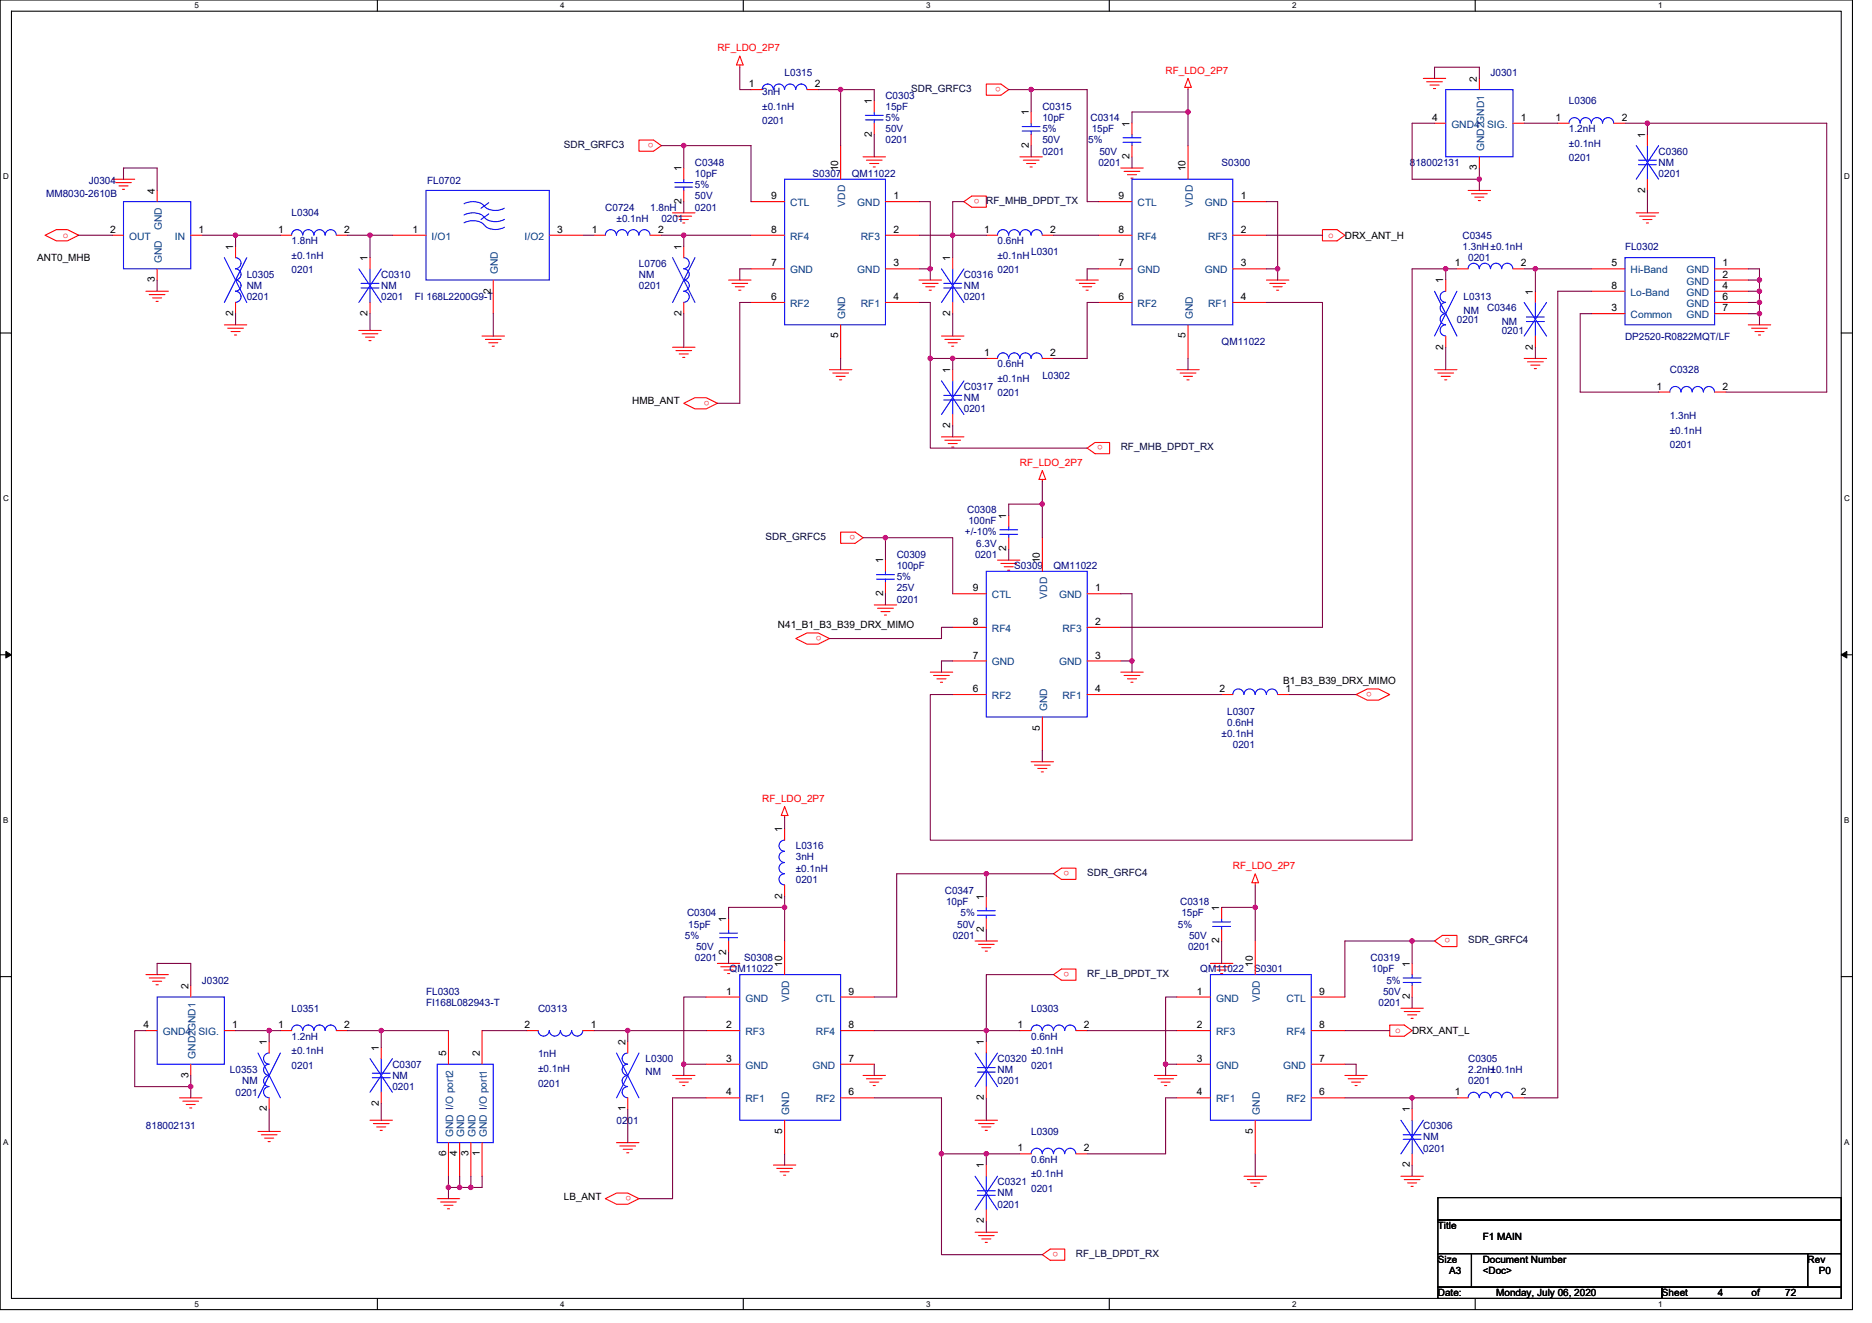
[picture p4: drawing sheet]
<svg xmlns="http://www.w3.org/2000/svg" width="297mm" height="210mm" viewBox="0 0 297 210" stroke-linecap="round" stroke-linejoin="round" font-family="sans-serif">
<path d="M0 0h293.9v207.9h-293.9zM1.8 1.8h290.4v204.3h-290.4z" fill="none" stroke="#000" stroke-width=".17"/>
<g fill="#fff">
<path d="M30.8 .2h.7v1.4h-.7z"/>
<path d="M30.8 206.3h.7v1.4h-.7z"/>
</g>
<path d="M59.9 0v1.8M59.9 206.1v1.8" fill="none" stroke="#000" stroke-width=".17"/>
<g fill="#fff">
<path d="M88.9 .2h.7v1.4h-.7z"/>
<path d="M88.9 206.3h.7v1.4h-.7z"/>
</g>
<path d="M117.9 0v1.8M117.9 206.1v1.8" fill="none" stroke="#000" stroke-width=".17"/>
<g fill="#fff">
<path d="M147 .2h.7v1.4h-.7z"/>
<path d="M147 206.3h.7v1.4h-.7z"/>
</g>
<path d="M176 0v1.8M176 206.1v1.8" fill="none" stroke="#000" stroke-width=".17"/>
<g fill="#fff">
<path d="M205 .2h.7v1.4h-.7z"/>
<path d="M205 206.3h.7v1.4h-.7z"/>
</g>
<path d="M234.1 0v1.8M234.1 206.1v1.8" fill="none" stroke="#000" stroke-width=".17"/>
<g fill="#fff">
<path d="M263.1 .2h.7v1.4h-.7z"/>
<path d="M263.1 206.3h.7v1.4h-.7z"/>
<path d="M.5 27.3h.9v1.4h-.9z"/>
<path d="M292.6 27.3h.9v1.4h-.9z"/>
<path d="M.5 78.4h.9v1.4h-.9z"/>
<path d="M292.6 78.4h.9v1.4h-.9z"/>
</g>
<path d="M0 52.9h1.8M292.2 52.9h1.7" fill="none" stroke="#000" stroke-width=".17"/>
<g fill="#fff">
<path d="M.5 129.5h.8v1.4h-.8z"/>
<path d="M292.6 129.5h.9v1.4h-.9z"/>
</g>
<path d="M0 103.9h1.8M292.2 103.9h1.7" fill="none" stroke="#000" stroke-width=".17"/>
<path d="M.9 103.4l.9 .5-.9 .5zM292.2 103.9l.8-.5v1z" fill="#000" stroke="#000" stroke-width=".16"/>
<g fill="#fff">
<path d="M.5 180.5h.8v1.4h-.8z"/>
<path d="M292.6 180.5h.9v1.4h-.9z"/>
</g>
<path d="M0 155h1.8M292.2 155h1.7M228.2 190.1h64v3.5h-64zM228.2 193.6h64v5.4h-64zM228.2 199h5.3v5.3h-5.3zM233.5 199h53.3v5.3h-53.3zM286.8 199h5.4v5.3h-5.4zM228.2 204.3h35.5v1.8h-35.5zM263.7 204.3h28.5v1.8h-28.5z" fill="none" stroke="#000" stroke-width=".17"/>
<g fill="none" stroke="#f00" stroke-width=".17">
<path d="M117.4 10.3v.4M117.4 8.9l.5 1.4h-1zM119.2 14.2h1.7M128.1 14.2h1.7M138.7 16v1.8M138.7 19.6v1.7M156.5 13.3h2.3l1.3 .9-1.3 .9h-2.3zM163.6 17.8v1.8M179.6 19.6v1.7M188.5 12.4l.5 1.5h-1zM188.5 13.9v.3M225.8 12.4h3.6"/>
<path d="M226.4 13h2.5M226.9 13.5h1.4M227.5 14.1h.3M227.6 19.6h1.8M234.7 12.4v1.8M240.1 19.6h1.7M247.2 19.6h1.8M256.1 19.6h1.7M7.2 37.3l1.7-.9h1.8l1.8 .9-1.8 .9h-1.8zM17.8 37.3h1.8M17.8 28.4h3.6M18.3 29h2.5"/>
<path d="M18.9 29.5h1.4M19.4 30.1h.4M24.9 30.2v1.8M30.3 37.3h1.7M37.4 39.1v1.8M44.5 37.3h1.8M53.4 37.3h1.8M62.3 37.3h5.3M87.2 37.3h5.3M94.3 37.3h1.8M101.4 22.2h2.3l1.2 .9-1.2 .9h-2.3zM103.2 37.3h1.7"/>
<path d="M106.7 33.8h3.6M107.2 34.3h2.5M107.8 34.8h1.4M108.3 35.4h.4M108.5 39.1v1.8M108.5 26.7v1.7M108.5 30.2v1.8M119.2 37.3h5.3M119.2 32h5.3M133.4 23.1v5.3M136.9 24.9h3.6M137.5 25.4h2.5"/>
<path d="M138 26h1.4M138.6 26.5h.3M140.5 32h5.3M140.5 37.3h5.3M152.9 32l1.3-.9h2.3v1.8h-2.3zM156.5 37.3h1.8M161.8 24.9h3.6M162.4 25.4h2.5M162.9 26h1.4M163.4 26.5h.4M163.6 21.3v1.8M165.4 37.3h1.8"/>
<path d="M174.3 37.3h5.3M174.3 32h5.3M177.8 26.7h3.6M178.4 27.2h2.5M178.9 27.7h1.4M179.4 28.3h.4M179.6 23.1v1.8M188.5 23.1v5.3M195.6 32h5.4M195.6 37.3h5.4M209.8 36.4h2.4l1.2 .9-1.2 .9h-2.4zM233 30.2h3.5"/>
<path d="M233.5 30.8h2.5M234 31.3h1.5M234.6 31.8h.3M234.7 24.9v1.8M259.6 33.8h3.6M260.2 34.3h2.5M260.7 34.8h1.4M261.2 35.4h.4M261.4 21.3v1.8M261.4 28.4v1.8M23.2 46.2h3.5M23.7 46.8h2.5"/>
<path d="M24.2 47.3h1.5M24.8 47.8h.3M24.9 42.7v1.7M35.6 51.6h3.6M36.1 52.1h2.5M36.7 52.6h1.4M37.2 53.2h.3M37.4 48v1.8M56.9 52.5h3.6M57.5 53h2.5M58 53.5h1.4M58.5 54.1h.4"/>
<path d="M58.7 40.9v1.8M58.7 48v1.8M76.5 53.3h3.5M77 53.9h2.5M77.6 54.4h1.4M78.1 54.9h.3M78.3 44.4v5.4M106.7 55.1h3.6M107.2 55.6h2.5M107.8 56.2h1.4M108.3 56.7h.4M108.5 48v1.8"/>
<path d="M115.6 44.4h3.6M116.1 45h2.5M116.7 45.5h1.4M117.2 46.1h.4M119.2 48h5.3M119.2 42.7h5.3M131.6 58.7h3.6M132.1 59.2h2.5M132.7 59.7h1.4M133.4 51.6v5.3M140.5 42.7h5.3M140.5 48h5.3"/>
<path d="M145.8 44.4h3.6M146.4 45h2.5M146.9 45.5h1.4M147.4 46.1h.4M149.4 53.3h3.5M149.9 53.9h2.5M150.4 54.4h1.5M151 54.9h.3M151.2 58.7v1.8M151.2 40.9v1.8M151.2 48v1.8M156.5 56.9h1.8"/>
<path d="M165.4 56.9h1.8M170.7 44.4h3.6M171.3 45h2.5M171.8 45.5h1.4M172.3 46.1h.4M174.3 48h5.3M174.3 42.7h5.3M186.7 58.7h3.6M187.3 59.2h2.5M187.8 59.7h1.4M188.5 51.6v5.3M195.6 42.7h5.4"/>
<path d="M195.6 48h5.4M201 44.4h3.5M201.5 45h2.5M202 45.5h1.5M202.6 46.1h.3M227.6 58.7h3.6M228.2 59.2h2.5M228.7 59.7h1.4M229.4 44.4v1.8M229.4 53.3v1.8M231.2 42.7h1.8M240.1 42.7h1.7"/>
<path d="M241.8 56.9h3.6M242.4 57.4h2.5M242.9 58h1.4M243.5 58.5h.3M243.6 46.2v1.8M243.6 53.3v1.8M252.5 49.8h5.3M252.5 42.7h5.3M252.5 46.2h5.3M272.1 42.7h5.3M272.1 44.4h5.3M272.1 46.2h5.3"/>
<path d="M272.1 48h5.3M272.1 49.8h5.3M277.4 51.6h3.6M277.9 52.1h2.5M278.5 52.6h1.4M279 53.2h.4M108.5 64l1.8-.9h1.8l1.7 .9-1.7 .9h-1.8zM133.2 60.3h.4M149.4 69.3h3.5M149.9 69.9h2.5M150.4 70.4h1.5M151 71h.3"/>
<path d="M151.2 65.8v1.8M165.4 74.7l.5 1.4h-1zM165.4 76.1v.4M172.5 71.1l1.3-.9h2.3v1.8h-2.3zM188.3 60.3h.4M229.2 60.3h.4M263.2 62.2h1.8M272.1 62.2h1.8M133.4 84.5h2.3l1.2 .8-1.2 .9h-2.3zM138.7 96h3.6M139.3 96.5h2.4M139.8 97.1h1.4"/>
<path d="M140.3 97.6h.4M140.5 88.9v1.8M140.5 92.5v1.7M151.2 99.6h5.3M151.2 94.2h5.3M158.3 88.9h3.5M158.8 89.4h2.5M159.3 90h1.5M159.9 90.5h.3M160.1 81.8v1.8M160.1 85.3v1.8M165.4 85.3v5.4"/>
<path d="M172.5 94.2h5.3M172.5 99.6h5.3M126.3 101.3l1.8-.8h1.7l1.8 .8-1.8 .9h-1.7zM147.6 106.7h3.6M148.1 107.2h2.5M148.7 107.7h1.4M149.2 108.3h.4M151.2 110.2h5.3M151.2 104.9h5.3M165.4 113.8v5.3M172.5 104.9h5.3M172.5 110.2h5.3"/>
<path d="M177.8 106.7h3.6M178.4 107.2h2.5M178.9 107.7h1.4M179.4 108.3h.4M193.8 110.2h1.8M202.7 110.2h1.8M215.2 110.2l1.8-.9h1.7l1.8 .9-1.8 .9h-1.7zM124.5 128l.5 1.4h-1zM124.5 129.4v.4M124.5 131.6v1.7M163.6 120.9h3.6M164.1 121.4h2.5"/>
<path d="M164.7 122h1.4M165.2 122.5h.4M167.2 138.7l1.2-.9h2.3v1.8h-2.3zM199.2 138.7l.5 1.4h-1.1zM23.2 154.7h3.5M23.7 155.2h2.5M24.2 155.7h1.5M24.8 156.3h.3M30.3 156.5v1.7M112.1 158.2h5.3M113.8 152.9h3.6M114.4 153.4h2.5"/>
<path d="M114.9 154h1.4M115.4 154.5h.4M115.6 145.8v1.8M115.6 149.4v1.7M124.5 149.4v5.3M124.5 140.5v1.7M133.4 158.2h5.3M154.7 149.4h3.6M155.3 149.9h2.5M155.8 150.4h1.4M156.3 151h.4M156.5 142.2v1.8"/>
<path d="M156.5 145.8v1.8M167.2 154.7l1.2-.9h2.3v1.8h-2.3zM186.7 158.2h5.4M192.1 152.9h3.5M192.6 153.4h2.5M193.1 154h1.5M193.7 154.5h.3M193.8 144v1.8M193.8 147.6v1.8M199.2 140.1v.4M199.2 149.4v5.3M208.1 158.2h5.3"/>
<path d="M224.1 152.9v1.8M224.1 156.5v1.7M227.6 149.4l1.3-.9h2.3v1.7h-2.3zM23.2 163.6h1.7M28.5 174.2h3.5M29 174.8h2.5M29.5 175.3h1.5M30.1 175.9h.3M30.3 168.9v1.8M35.6 163.6h1.8M40.9 179.6h3.6M42.7 165.4v1.7"/>
<path d="M42.7 174.2v1.8M44.5 163.6h1.8M53.4 163.6h1.8M58.7 177.8h3.6M59.2 178.3h2.5M59.8 178.9h1.4M60.3 179.4h.4M60.5 166.2v1.8M60.5 173.4v1.7M71.2 163.6v5.3M76.5 163.6v5.3M83.6 163.6h1.8"/>
<path d="M92.5 163.6h1.8M99.6 174.2v1.8M99.6 165.4v1.7M106.7 170.7h3.6M107.2 171.2h2.5M107.8 171.7h1.4M108.3 172.3h.4M112.1 163.6h5.3M112.1 168.9h5.3M112.1 174.2h5.3M124.5 177.8v5.3M133.4 174.2h5.3"/>
<path d="M133.4 168.9h5.3M133.4 163.6h5.3M136.9 170.7h3.6M137.5 171.2h2.5M138 171.7h1.4M138.6 172.3h.3M154.7 177.8h3.6M155.3 178.3h2.5M155.8 178.9h1.4M156.3 179.4h.4M156.5 165.4v1.7M156.5 172.5v1.7"/>
<path d="M161.8 163.6h1.8M170.7 163.6h1.8M183.2 170.7h3.5M183.7 171.2h2.5M184.2 171.7h1.5M184.8 172.3h.3M186.7 163.6h5.4M186.7 168.9h5.4M186.7 174.2h5.4M199.2 177.8v5.3M208.1 174.2h5.3M208.1 168.9h5.3"/>
<path d="M208.1 163.6h5.3M213.4 170.7h3.6M213.9 171.2h2.5M214.5 171.7h1.4M215 172.3h.3M220.5 162.7h2.3l1.3 .9-1.3 .9h-2.3zM222.3 160h3.5M222.8 160.5h2.5M223.3 161.1h1.5M223.9 161.6h.3M224.1 176v1.8M231.2 174.2h1.8"/>
<path d="M240.1 174.2h1.7M41.5 180.1h2.5M42 180.6h1.4M42.5 181.2h.4M69.4 190.2h3.5M69.9 190.8h2.5M70.4 191.3h1.5M71 191.9h.3M71.2 181.4v5.3M72.9 181.4v5.3M74.7 181.4v5.3M76.5 181.4v5.3"/>
<path d="M96.1 190.2l1.7-.8h1.8l1.8 .8-1.8 .9h-1.8zM97.8 181.4h3.6M98.4 181.9h2.5M98.9 182.4h1.4M99.4 183h.4M122.7 184.9h3.6M123.3 185.4h2.4M123.8 186h1.4M124.3 186.5h.4M154.7 195.6h3.6M155.3 196.1h2.5M155.8 196.6h1.4"/>
<path d="M156.3 197.2h.4M156.5 184.9v1.8M156.5 192v1.8M161.8 183.1h1.8M165.4 199.1l1.2-.9h2.3v1.8h-2.3zM170.7 183.1h1.8M197.4 186.7h3.6M197.9 187.2h2.5M198.5 187.7h1.4M199 188.3h.3M222.3 186.7h3.5M222.8 187.2h2.5"/>
<path d="M223.3 187.7h1.5M223.9 188.3h.3M224.1 183.1v1.8"/>
</g>
<g fill="none" stroke="#00f" stroke-width=".17">
<path d="M122.7 14.2a.88 .88 0 0 0-.9-.9 .88 .88 0 0 0-.9 .9M128 14.2a.89 .89 0 0 0-.9-.9 .89 .89 0 0 0-.8 .9 .89 .89 0 0 0-.9-.9 .89 .89 0 0 0-.9 .9 .88 .88 0 0 0-.9-.9 .88 .88 0 0 0-.9 .9M137.3 18.3h2.8M137.3 19h2.8M138.7 17.8v.5M138.7 19v.6M163.6 19.6v.5M229.4 14.2h10.7v10.7h-10.7zM250.7 19.5a.88 .88 0 0 0-.9-.8 .88 .88 0 0 0-.8 .8M252.5 19.5a.88 .88 0 0 0-.9-.8 .88 .88 0 0 0-.9 .8M256.1 19.5a.89 .89 0 0 0-.9-.8 .89 .89 0 0 0-.9 .8 .88 .88 0 0 0-.9-.8 .88 .88 0 0 0-.9 .8M19.6 32h10.7v10.7h-10.7z"/>
<path d="M49.8 37.3a.89 .89 0 0 0-.9-.9 .89 .89 0 0 0-.9 .9 .88 .88 0 0 0-.9-.9 .88 .88 0 0 0-.8 .9M51.6 37.3a.88 .88 0 0 0-.9-.9 .88 .88 0 0 0-.9 .9M53.4 37.3a.88 .88 0 0 0-.9-.9 .88 .88 0 0 0-.9 .9M67.6 30.2h19.6v14.2h-19.6zM73.6 32.3a3 3 0 0 1 3 .2l.2 .2M73.6 34.1a3 3 0 0 1 3 .2l.2 .2M73.6 35.4a3 3 0 0 1 3 .1l.2 .2M76.9 32.7a2.6 2.6 0 0 0 3.1 .3M76.9 34.5a2.6 2.6 0 0 0 3.1 .3M76.9 35.7a2.56 2.56 0 0 0 3.1 .4M77.6 32.2l-1.3 .9M77.6 34l-1.3 .8"/>
<path d="M99.6 37.3a.89 .89 0 0 0-.9-.9 .89 .89 0 0 0-.9 .9 .88 .88 0 0 0-.9-.9 .88 .88 0 0 0-.8 .9M101.4 37.3a.88 .88 0 0 0-.9-.9 .88 .88 0 0 0-.9 .9M103.1 37.3a.88 .88 0 0 0-.8-.9 .88 .88 0 0 0-.9 .9M107.1 29h2.8M107.1 29.7h2.8M108.5 28.4v.6M108.5 29.7v.5M124.5 28.4h16v23.2h-16zM160 37.3a.88 .88 0 0 0-.8-.9 .88 .88 0 0 0-.9 .9M161.8 37.3a.88 .88 0 0 0-.9-.9 .88 .88 0 0 0-.8 .9M162.2 20.1h2.8M162.2 20.8h2.8"/>
<path d="M163.6 37.3a.88 .88 0 0 0-.9-.9 .88 .88 0 0 0-.9 .9M163.6 20.8v.5M165.4 37.3a.88 .88 0 0 0-.9-.9 .88 .88 0 0 0-.9 .9M178.2 21.9h2.8M178.2 22.6h2.8M179.6 28.4h16v23.2h-16zM179.6 21.3v.6M179.6 22.6v.5M259.6 23.1l3.6 5.3M260 25.4h2.8M260 26.1h2.8M261.4 23.1v2.3"/>
<path d="M261.4 26.1v2.3M263.2 23.1l-3.6 5.3M35.6 40.9l3.6 7.1M37.4 40.9a.88 .88 0 0 1 .8 .9 .88 .88 0 0 1-.8 .9M37.4 42.7a.88 .88 0 0 1 .8 .9 .88 .88 0 0 1-.8 .8M37.4 44.4a.88 .88 0 0 1 .8 .9 .88 .88 0 0 1-.8 .9 .89 .89 0 0 1 .8 .9 .89 .89 0 0 1-.8 .9M39.2 40.9l-3.6 7.1M56.9 42.7l3.6 5.3M57.3 45h2.8M57.3 45.7h2.8M58.7 42.7v2.3M58.7 45.7v2.3"/>
<path d="M60.5 42.7l-3.6 5.3M106.7 40.9l3.6 7.1M108.5 40.9a.88 .88 0 0 1 .9 .9 .88 .88 0 0 1-.9 .9M108.5 42.7a.88 .88 0 0 1 .9 .9 .88 .88 0 0 1-.9 .8M108.5 44.4a.88 .88 0 0 1 .9 .9 .88 .88 0 0 1-.9 .9 .89 .89 0 0 1 .9 .9 .89 .89 0 0 1-.9 .9M110.3 40.9l-3.6 7.1M149.4 42.7l3.5 5.3M149.8 45h2.8M149.8 45.7h2.8M151.2 42.7v2.3M151.2 45.7v2.3M152.9 42.7l-3.5 5.3"/>
<path d="M158.3 56.9a.88 .88 0 0 1 .9-.9 .88 .88 0 0 1 .8 .9M160.1 56.9a.88 .88 0 0 1 .8-.9 .88 .88 0 0 1 .9 .9M161.8 56.9a.88 .88 0 0 1 .9-.9 .88 .88 0 0 1 .9 .9M163.6 56.9a.88 .88 0 0 1 .9-.9 .88 .88 0 0 1 .9 .9M227.6 46.2l3.6 7.1M229.4 46.2a.88 .88 0 0 0-.9 .9 .88 .88 0 0 0 .9 .9 .89 .89 0 0 0-.9 .9 .89 .89 0 0 0 .9 .9M229.4 49.8a.88 .88 0 0 0-.9 .9 .88 .88 0 0 0 .9 .8M229.4 51.6a.88 .88 0 0 0-.9 .8 .88 .88 0 0 0 .9 .9M231.2 46.2l-3.6 7.1M238.3 42.7a.89 .89 0 0 0-.9-.9 .89 .89 0 0 0-.9 .9 .89 .89 0 0 0-.9-.9 .89 .89 0 0 0-.9 .9 .88 .88 0 0 0-.9-.9 .88 .88 0 0 0-.8 .9M240 42.7a.88 .88 0 0 0-.8-.9 .88 .88 0 0 0-.9 .9M241.8 48l3.6 5.3"/>
<path d="M242.2 50.3h2.8M242.2 51h2.8M243.6 48v2.3M243.6 51v2.3M245.4 48l-3.6 5.3M257.8 40.9h14.3v10.7h-14.3zM149.4 60.5l3.5 5.3M149.8 62.8h2.8M149.8 63.5h2.8M151.2 60.5v2.3M151.2 63.5v2.3M152.9 60.5l-3.5 5.3"/>
<path d="M265 62.2a.88 .88 0 0 1 .8-.9 .88 .88 0 0 1 .9 .9 .89 .89 0 0 1 .9-.9 .89 .89 0 0 1 .9 .9M268.5 62.2a.88 .88 0 0 1 .9-.9 .88 .88 0 0 1 .9 .9M270.3 62.2a.88 .88 0 0 1 .9-.9 .88 .88 0 0 1 .9 .9M139.1 91.2h2.8M139.1 91.9h2.8M140.5 90.7v.5M140.5 91.9v.6M156.5 90.7h16v23.1h-16zM158.6 84.1h2.9M158.6 84.8h2.9M160.1 83.6v.5M160.1 84.8v.5"/>
<path d="M195.6 110.2a.89 .89 0 0 1 .9-.9 .89 .89 0 0 1 .9 .9 .88 .88 0 0 1 .9-.9 .88 .88 0 0 1 .9 .9M199.2 110.2a.88 .88 0 0 1 .9-.9 .88 .88 0 0 1 .8 .9M201 110.2a.88 .88 0 0 1 .8-.9 .88 .88 0 0 1 .9 .9M124.5 133.3a.88 .88 0 0 0-.9 .9 .88 .88 0 0 0 .9 .9 .89 .89 0 0 0-.9 .9 .89 .89 0 0 0 .9 .9 .89 .89 0 0 0-.9 .9 .89 .89 0 0 0 .9 .9 .89 .89 0 0 0-.9 .9 .89 .89 0 0 0 .9 .8M24.9 158.2h10.7v10.7h-10.7zM114.2 148.1h2.8M114.2 148.8h2.8M115.6 147.6v.5M115.6 148.8v.6M117.4 154.7h16v23.1h-16zM155.1 144.5h2.8M155.1 145.3h2.8"/>
<path d="M156.5 144v.5M156.5 145.3v.5M192.1 154.7h16v23.1h-16zM192.4 146.3h2.9M192.4 147h2.9M193.8 145.8v.5M193.8 147v.6M222.6 155.2h2.9M222.6 155.9h2.9M224.1 154.7v.5M224.1 155.9v.6M40.9 167.1l3.6 7.1"/>
<path d="M42.7 167.1a.88 .88 0 0 0-.9 .9 .88 .88 0 0 0 .9 .9M42.7 168.9a.88 .88 0 0 0-.9 .9 .88 .88 0 0 0 .9 .9M42.7 170.7a.88 .88 0 0 0-.9 .9 .88 .88 0 0 0 .9 .8M42.7 172.5a.88 .88 0 0 0-.9 .8 .88 .88 0 0 0 .9 .9M44.5 167.1l-3.6 7.1M49.8 163.6a.89 .89 0 0 0-.9-.9 .89 .89 0 0 0-.9 .9 .88 .88 0 0 0-.9-.9 .88 .88 0 0 0-.8 .9M51.6 163.6a.88 .88 0 0 0-.9-.9 .88 .88 0 0 0-.9 .9M53.4 163.6a.88 .88 0 0 0-.9-.9 .88 .88 0 0 0-.9 .9M58.7 168l3.6 5.4M59.1 170.3h2.8M59.1 171h2.8M60.5 168v2.3"/>
<path d="M60.5 171v2.4M62.3 168l-3.6 5.4M69.4 168.9h8.9v12.5h-8.9zM90.7 163.6a.88 .88 0 0 1-.9 .8 .88 .88 0 0 1-.9-.8 .89 .89 0 0 1-.8 .8 .89 .89 0 0 1-.9-.8 .89 .89 0 0 1-.9 .8 .89 .89 0 0 1-.9-.8M92.5 163.6a.88 .88 0 0 1-.9 .8 .88 .88 0 0 1-.9-.8M97.8 167.1l3.6 7.1M99.6 172.5a.88 .88 0 0 0-.9 .8 .88 .88 0 0 0 .9 .9M99.6 170.7a.88 .88 0 0 0-.9 .9 .88 .88 0 0 0 .9 .8M99.6 168.9a.88 .88 0 0 0-.9 .9 .88 .88 0 0 0 .9 .9M99.6 167.1a.88 .88 0 0 0-.9 .9 .88 .88 0 0 0 .9 .9M101.4 167.1l-3.6 7.1M154.7 167.1l3.6 5.4"/>
<path d="M155.1 169.4h2.8M155.1 170.2h2.8M156.5 167.1v2.3M156.5 170.2v2.3M158.3 167.1l-3.6 5.4M168.9 163.6a.89 .89 0 0 0-.9-.9 .89 .89 0 0 0-.9 .9 .89 .89 0 0 0-.8-.9 .89 .89 0 0 0-.9 .9 .88 .88 0 0 0-.9-.9 .88 .88 0 0 0-.9 .9M170.7 163.6a.88 .88 0 0 0-.9-.9 .88 .88 0 0 0-.9 .9M222.3 177.8l3.5 5.3M224.1 177.8v2.3M225.8 177.8l-3.5 5.3M238.3 174.2a.89 .89 0 0 0-.9-.8 .89 .89 0 0 0-.9 .8 .89 .89 0 0 0-.9-.8 .89 .89 0 0 0-.9 .8 .88 .88 0 0 0-.9-.8 .88 .88 0 0 0-.8 .8M240 174.2a.88 .88 0 0 0-.8-.8 .88 .88 0 0 0-.9 .8"/>
<path d="M154.7 186.7l3.6 5.3M155.1 189h2.8M155.1 189.7h2.8M156.5 186.7v2.3M156.5 189.7v2.3M158.3 186.7l-3.6 5.3M163.6 183.1a.88 .88 0 0 1 .9-.9 .88 .88 0 0 1 .9 .9 .89 .89 0 0 1 .9-.9 .89 .89 0 0 1 .8 .9 .89 .89 0 0 1 .9-.9 .89 .89 0 0 1 .9 .9M168.9 183.1a.88 .88 0 0 1 .9-.9 .88 .88 0 0 1 .9 .9M222.6 180.1h2.9M222.6 180.8h2.9M224.1 180.8v2.3"/>
</g>
<g fill="none" stroke="#800040" stroke-width=".17">
<path d="M117.4 10.7v3.5h1.8M129.8 14.2h8.9v1.8M133.4 14.2v8.9M160.1 14.2h3.5M163.6 14.2v3.6M163.6 14.2h8.9v17.8h1.8M188.5 17.8v5.3M188.5 14.2v3.6M188.5 17.8h-8.9v1.8M227.6 12.4v-1.7h7.1v1.7M227.6 19.6h-3.5v8.8h10.6M241.8 19.6h5.4"/>
<path d="M257.8 19.6h3.6M261.4 19.6v1.7M261.4 19.6h28.5v42.6h-16M12.5 37.3h5.3M19.6 28.4v-1.7h5.3v3.5M32 37.3h5.4M37.4 37.3v1.8M37.4 37.3h7.1M55.2 37.3h3.5M58.7 37.3v3.6M58.7 37.3h3.6M92.5 37.3h1.8"/>
<path d="M104.9 23.1h3.6M104.9 37.3h3.6M108.5 23.1h10.7v8.9M108.5 23.1v3.6M108.5 32v1.8M108.5 37.3v1.8M108.5 37.3h10.7M138.7 21.3v3.6M145.8 32h1.8v10.7M145.8 37.3h5.4M151.2 37.3v3.6M151.2 37.3h5.3"/>
<path d="M152.9 32h-1.7v5.3M163.6 23.1v1.8M167.2 37.3h7.1M179.6 24.9v1.8M201 32h1.7v10.7M201 37.3h8.8M234.7 26.7v1.7M234.7 28.4v1.8M261.4 30.2v3.6M24.9 44.4v1.8M37.4 49.8v1.8M58.7 49.8v2.7"/>
<path d="M78.3 49.8v3.5M108.5 49.8v5.3M119.2 48h-1.8v16h-3.6M119.2 42.7h-1.8v1.7M133.4 56.9v1.8M145.8 42.7h1.8M145.8 48h1.8v8.9M147.6 42.7v1.7M147.6 56.9h3.6M147.6 56.9v14.2h24.9M151.2 56.9v1.8M151.2 49.8v3.5"/>
<path d="M151.2 56.9h5.3M174.3 42.7h-1.8v1.7M174.3 48h-1.8v8.9h-5.3M188.5 56.9v1.8M201 42.7h1.7M201 48h8.8v51.6h-32M202.7 42.7v1.7M229.4 42.7h1.8M229.4 42.7v1.7M229.4 55.1v3.6M229.4 42.7h-5.3v90.6l-76.5 .1v-23.2h3.6M241.8 42.7h1.8"/>
<path d="M243.6 42.7v3.5M243.6 55.1v1.8M243.6 42.7h8.9M252.5 49.8h-1.8v12.4h12.5M252.5 46.2h-5.3v128h-5.4M277.4 49.8h1.8M277.4 42.7h1.8v1.7M277.4 44.4h1.8M277.4 46.2h1.8M277.4 48h1.8M279.2 49.8v1.8M279.2 44.4v1.8"/>
<path d="M279.2 46.2v1.8M279.2 48v1.8M151.2 67.6v1.7M165.4 76.5v3.5M136.9 85.3h3.6M140.5 85.3h10.7v8.9M140.5 85.3v3.6M140.5 94.2v1.8M151.2 99.6h-1.8v1.7h-17.8M160.1 87.1v1.8M165.4 80h-5.3v1.8M165.4 80v5.3"/>
<path d="M177.8 94.2h1.8v10.7M151.2 104.9h-1.8v1.8M165.4 119.1v1.8M177.8 110.2h16M177.8 104.9h1.8M179.6 104.9v1.8M204.5 110.2h10.7M124.5 129.8v1.8M156.5 138.7v3.5M167.2 138.7h-24.9v19.5h-3.6M24.9 154.7v-1.8h5.4v3.6M112.1 158.2h-3.6v10.7"/>
<path d="M115.6 151.1v1.8M124.5 142.2v1.8M124.5 144h-8.9v1.8M124.5 144v5.4M156.5 147.6v1.8M167.2 154.7h-10.7v8.9M186.7 158.2h-1.7v10.7M193.8 144h5.4M193.8 149.4v3.5M199.2 140.5v3.5M199.2 144v5.4M224.1 149.4v3.5"/>
<path d="M224.1 158.2v1.8M227.6 149.4h-14.2v8.8M23.2 163.6h-1.8v8.9h8.9M30.3 170.7v1.8M30.3 172.5v1.7M37.4 163.6h5.3M42.7 176v3.6M44.5 163.6h-1.8v1.8M55.2 163.6h5.3M60.5 175.1v2.7M60.5 163.6v2.6M60.5 163.6h10.7"/>
<path d="M76.5 163.6h7.1M94.3 163.6h5.3M99.6 176v5.4M108.5 168.9h3.6M108.5 168.9v1.8M112.1 174.2h-5.4v16h-5.3M112.1 163.6h-12.5v1.8M138.7 168.9v1.8M138.7 174.2h10.7v8.9M138.7 163.6h17.8M156.5 174.2v3.6M156.5 163.6v1.8"/>
<path d="M156.5 163.6h5.3M172.5 163.6h14.2M185 168.9h1.7M185 168.9v1.8M186.7 174.2h-1.7v8.9h-12.5M213.4 163.6h7.1M213.4 168.9h1.8v1.8M213.4 174.2h10.7M224.1 174.2h7.1M224.1 174.2v1.8M71.2 186.7v1.8M71.2 188.5h1.7"/>
<path d="M71.2 188.5v1.7M72.9 188.5h1.8M72.9 186.7v1.8M74.7 186.7v1.8M76.5 186.7v1.8h-1.8M124.5 183.1v1.8M149.4 183.1v16h16M149.4 183.1h7.1M156.5 183.1v1.8M156.5 193.8v1.8M156.5 183.1h5.3M199.2 183.1v3.6"/>
<path d="M224.1 184.9v1.8"/>
</g>
<g fill="#f0f" stroke="#f0f" stroke-width=".17">
<circle cx="261.4" cy="19.5" r=".35"/>
<circle cx="108.5" cy="23.1" r=".35"/>
<circle cx="234.7" cy="28.4" r=".35"/>
<circle cx="147.6" cy="42.7" r=".35"/>
<circle cx="229.4" cy="42.7" r=".35"/>
<circle cx="243.6" cy="42.7" r=".35"/>
<circle cx="279.2" cy="46.2" r=".35"/>
<circle cx="279.2" cy="44.4" r=".35"/>
<circle cx="279.2" cy="49.8" r=".35"/>
<circle cx="279.2" cy="48" r=".35"/>
<circle cx="165.4" cy="80" r=".35"/>
<circle cx="140.5" cy="85.3" r=".35"/>
<circle cx="42.7" cy="163.6" r=".35"/>
<circle cx="60.5" cy="163.6" r=".35"/>
<circle cx="108.5" cy="168.9" r=".35"/>
<circle cx="37.4" cy="37.3" r=".35"/>
<circle cx="58.7" cy="37.3" r=".35"/>
<circle cx="188.5" cy="17.8" r=".35"/>
<circle cx="163.6" cy="14.2" r=".35"/>
<circle cx="202.7" cy="42.7" r=".35"/>
<circle cx="151.2" cy="37.3" r=".35"/>
<circle cx="151.2" cy="56.9" r=".35"/>
<circle cx="147.6" cy="56.9" r=".35"/>
<circle cx="179.6" cy="104.9" r=".35"/>
<circle cx="199.2" cy="144" r=".35"/>
<circle cx="156.5" cy="163.6" r=".35"/>
<circle cx="184.9" cy="168.9" r=".35"/>
<circle cx="156.5" cy="183.1" r=".35"/>
<circle cx="224.1" cy="174.2" r=".35"/>
<circle cx="99.6" cy="163.6" r=".35"/>
<circle cx="71.1" cy="188.5" r=".35"/>
<circle cx="72.9" cy="188.5" r=".35"/>
<circle cx="74.7" cy="188.5" r=".35"/>
<circle cx="224.1" cy="149.3" r=".35"/>
<circle cx="108.5" cy="37.3" r=".35"/>
<circle cx="156.5" cy="138.7" r=".35"/>
<circle cx="124.5" cy="144" r=".35"/>
<circle cx="149.4" cy="183.1" r=".35"/>
<circle cx="30.3" cy="172.5" r=".35"/>
<circle cx="133.4" cy="14.2" r=".35"/>
</g>
<g font-size="1.6" fill="#f00">
<text x="113.8" y="8.2">RF_LDO_2P7</text>
<text x="185" y="11.7">RF_LDO_2P7</text>
<text x="158.8" y="13.8" transform="rotate(180 158.8 13.8)">o</text>
<text x="103.7" y="22.7" transform="rotate(180 103.7 22.7)">o</text>
<text x="155.4" y="31.6" transform="rotate(180 155.4 31.6)">o</text>
<text x="10" y="37.7">o</text>
<text x="210.7" y="37.7">o</text>
<text x="112.6" y="63.6" transform="rotate(180 112.6 63.6)">o</text>
<text x="175" y="70.7" transform="rotate(180 175 70.7)">o</text>
<text x="161.8" y="74">RF_LDO_2P7</text>
<text x="135.7" y="84.9" transform="rotate(180 135.7 84.9)">o</text>
<text x="130.4" y="100.9" transform="rotate(180 130.4 100.9)">o</text>
<text x="217.7" y="109.8" transform="rotate(180 217.7 109.8)">o</text>
<text x="120.9" y="127.3">RF_LDO_2P7</text>
<text x="195.6" y="138">RF_LDO_2P7</text>
<text x="169.7" y="138.3" transform="rotate(180 169.7 138.3)">o</text>
<text x="230.1" y="148.9" transform="rotate(180 230.1 148.9)">o</text>
<text x="169.7" y="154.3" transform="rotate(180 169.7 154.3)">o</text>
<text x="221.4" y="163.9">o</text>
<text x="100.1" y="189.8" transform="rotate(180 100.1 189.8)">o</text>
<text x="167.9" y="198.7" transform="rotate(180 167.9 198.7)">o</text>
</g>
<g font-size="1.6">
<text x="118.8" y="13.8">1</text>
<text x="129.3" y="13.8">2</text>
<text x="138.3" y="16.5" transform="rotate(-90 138.3 16.5)">1</text>
<text x="234.4" y="13" transform="rotate(-90 234.4 13)">2</text>
<text x="138.3" y="21.7" transform="rotate(-90 138.3 21.7)">2</text>
<text x="163.2" y="23.5" transform="rotate(-90 163.2 23.5)">2</text>
<text x="163.2" y="18.3" transform="rotate(-90 163.2 18.3)">1</text>
<text x="179.2" y="20.1" transform="rotate(-90 179.2 20.1)">1</text>
<text x="227.3" y="19.2">4</text>
<text x="241.3" y="19.2">1</text>
<text x="246.8" y="19.2">1</text>
<text x="257.3" y="19.2">2</text>
<text x="261" y="21.9" transform="rotate(-90 261 21.9)">1</text>
<text x="108.1" y="27.2" transform="rotate(-90 108.1 27.2)">1</text>
<text x="133" y="27.2" transform="rotate(-90 133 27.2)">10</text>
<text x="179.2" y="25.3" transform="rotate(-90 179.2 25.3)">2</text>
<text x="188.1" y="27.2" transform="rotate(-90 188.1 27.2)">10</text>
<text x="234.4" y="27.1" transform="rotate(-90 234.4 27.1)">3</text>
<text x="24.5" y="30.8" transform="rotate(-90 24.5 30.8)">4</text>
<text x="108.1" y="32.4" transform="rotate(-90 108.1 32.4)">2</text>
<text x="122.4" y="31.6">9</text>
<text x="141.7" y="31.6">1</text>
<text x="177.5" y="31.6">9</text>
<text x="196.9" y="31.6">1</text>
<text x="261" y="30.6" transform="rotate(-90 261 30.6)">2</text>
<text x="5.9" y="41.4">ANT0_MHB</text>
<text x="17.5" y="37">2</text>
<text x="31.5" y="37">1</text>
<text x="37" y="39.6" transform="rotate(-90 37 39.6)">1</text>
<text x="44.1" y="37">1</text>
<text x="54.6" y="37">2</text>
<text x="58.3" y="41.4" transform="rotate(-90 58.3 41.4)">1</text>
<text x="65.5" y="37">1</text>
<text x="88.4" y="37">3</text>
<text x="93.9" y="37">1</text>
<text x="104.4" y="37">2</text>
<text x="108.1" y="39.6" transform="rotate(-90 108.1 39.6)">1</text>
<text x="122.4" y="37">8</text>
<text x="141.7" y="37">2</text>
<text x="150.8" y="41.4" transform="rotate(-90 150.8 41.4)">1</text>
<text x="156.1" y="37">1</text>
<text x="166.6" y="37">2</text>
<text x="177.5" y="37">8</text>
<text x="196.9" y="37">2</text>
<text x="213.4" y="37.9">DRX_ANT_H</text>
<text x="24.5" y="44.8" transform="rotate(-90 24.5 44.8)">3</text>
<text x="77.9" y="46.6" transform="rotate(-90 77.9 46.6)">2</text>
<text x="122.4" y="47.6">6</text>
<text x="122.4" y="42.3">7</text>
<text x="141.7" y="42.3">3</text>
<text x="141.7" y="47.6">4</text>
<text x="177.5" y="47.6">6</text>
<text x="177.5" y="42.3">7</text>
<text x="196.9" y="42.3">3</text>
<text x="196.9" y="47.6">4</text>
<text x="229" y="45" transform="rotate(-90 229 45)">1</text>
<text x="230.8" y="42.3">1</text>
<text x="241.3" y="42.3">2</text>
<text x="243.2" y="46.8" transform="rotate(-90 243.2 46.8)">1</text>
<text x="255.7" y="42.3">5</text>
<text x="255.7" y="45.8">8</text>
<text x="273.3" y="42.3">1</text>
<text x="273.3" y="44.1">2</text>
<text x="273.3" y="45.8">4</text>
<text x="273.3" y="47.6">6</text>
<text x="37" y="50.2" transform="rotate(-90 37 50.2)">2</text>
<text x="58.3" y="50.2" transform="rotate(-90 58.3 50.2)">2</text>
<text x="108.1" y="50.2" transform="rotate(-90 108.1 50.2)">2</text>
<text x="133" y="53.7" transform="rotate(-90 133 53.7)">5</text>
<text x="150.8" y="50.2" transform="rotate(-90 150.8 50.2)">2</text>
<text x="188.1" y="53.7" transform="rotate(-90 188.1 53.7)">5</text>
<text x="255.7" y="49.4">3</text>
<text x="273.3" y="49.4">7</text>
<text x="150.8" y="59.2" transform="rotate(-90 150.8 59.2)">1</text>
<text x="156.1" y="56.5">1</text>
<text x="166.6" y="56.5">2</text>
<text x="229" y="55.5" transform="rotate(-90 229 55.5)">2</text>
<text x="243.2" y="55.5" transform="rotate(-90 243.2 55.5)">2</text>
<text x="100.3" y="64.2">HMB_ANT</text>
<text x="262.8" y="61.8">1</text>
<text x="273.3" y="61.8">2</text>
<text x="150.8" y="67.9" transform="rotate(-90 150.8 67.9)">2</text>
<text x="159.7" y="82.3" transform="rotate(-90 159.7 82.3)">1</text>
<text x="140.1" y="89.4" transform="rotate(-90 140.1 89.4)">1</text>
<text x="159.7" y="87.5" transform="rotate(-90 159.7 87.5)">2</text>
<text x="165" y="89.4" transform="rotate(-90 165 89.4)">10</text>
<text x="140.1" y="94.6" transform="rotate(-90 140.1 94.6)">2</text>
<text x="154.4" y="93.9">9</text>
<text x="173.8" y="93.9">1</text>
<text x="123.4" y="99.7">N41_B1_B3_B39_DRX_MIMO</text>
<text x="154.4" y="99.2">8</text>
<text x="173.8" y="99.2">2</text>
<text x="154.4" y="104.5">7</text>
<text x="173.8" y="104.5">3</text>
<text x="154.4" y="109.9">6</text>
<text x="173.8" y="109.9">4</text>
<text x="193.5" y="109.9">2</text>
<text x="203.6" y="108.6">B1_B3_B39_DRX_MIMO</text>
<text x="204" y="109.9">1</text>
<text x="165" y="116" transform="rotate(-90 165 116)">5</text>
<text x="124.1" y="132.1" transform="rotate(-90 124.1 132.1)">1</text>
<text x="124.1" y="142.6" transform="rotate(-90 124.1 142.6)">2</text>
<text x="156.1" y="142.8" transform="rotate(-90 156.1 142.8)">1</text>
<text x="115.2" y="146.3" transform="rotate(-90 115.2 146.3)">1</text>
<text x="156.1" y="148" transform="rotate(-90 156.1 148)">2</text>
<text x="193.5" y="149.7" transform="rotate(-90 193.5 149.7)">2</text>
<text x="193.5" y="144.5" transform="rotate(-90 193.5 144.5)">1</text>
<text x="115.2" y="151.5" transform="rotate(-90 115.2 151.5)">2</text>
<text x="124.1" y="153.4" transform="rotate(-90 124.1 153.4)">10</text>
<text x="198.8" y="153.4" transform="rotate(-90 198.8 153.4)">10</text>
<text x="223.7" y="153.4" transform="rotate(-90 223.7 153.4)">1</text>
<text x="29.9" y="157" transform="rotate(-90 29.9 157)">2</text>
<text x="115.2" y="157.9">1</text>
<text x="134.6" y="157.9">9</text>
<text x="189.9" y="157.9">1</text>
<text x="209.3" y="157.9">9</text>
<text x="223.7" y="158.6" transform="rotate(-90 223.7 158.6)">2</text>
<text x="22.8" y="163.2">4</text>
<text x="36.8" y="163.2">1</text>
<text x="42.3" y="165.9" transform="rotate(-90 42.3 165.9)">1</text>
<text x="44.1" y="163.2">1</text>
<text x="54.6" y="163.2">2</text>
<text x="60.1" y="166.8" transform="rotate(-90 60.1 166.8)">1</text>
<text x="70.8" y="167.7" transform="rotate(-90 70.8 167.7)">5</text>
<text x="76.1" y="167.7" transform="rotate(-90 76.1 167.7)">2</text>
<text x="83.2" y="163.2">2</text>
<text x="93.7" y="163.2">1</text>
<text x="99.2" y="165.9" transform="rotate(-90 99.2 165.9)">2</text>
<text x="115.2" y="163.2">2</text>
<text x="134.6" y="163.2">8</text>
<text x="156.1" y="165.9" transform="rotate(-90 156.1 165.9)">1</text>
<text x="161.5" y="163.2">1</text>
<text x="172" y="163.2">2</text>
<text x="189.9" y="163.2">2</text>
<text x="209.3" y="163.2">8</text>
<text x="224.1" y="164.1">DRX_ANT_L</text>
<text x="29.9" y="171.1" transform="rotate(-90 29.9 171.1)">3</text>
<text x="115.2" y="168.5">3</text>
<text x="115.2" y="173.9">4</text>
<text x="134.6" y="168.5">7</text>
<text x="134.6" y="173.9">6</text>
<text x="189.9" y="168.5">3</text>
<text x="189.9" y="173.9">4</text>
<text x="209.3" y="173.9">6</text>
<text x="209.3" y="168.5">7</text>
<text x="230.8" y="173.9">1</text>
<text x="241.3" y="173.9">2</text>
<text x="42.3" y="176.4" transform="rotate(-90 42.3 176.4)">2</text>
<text x="60.1" y="175.5" transform="rotate(-90 60.1 175.5)">2</text>
<text x="99.2" y="176.4" transform="rotate(-90 99.2 176.4)">1</text>
<text x="124.1" y="180" transform="rotate(-90 124.1 180)">5</text>
<text x="156.1" y="174.6" transform="rotate(-90 156.1 174.6)">2</text>
<text x="198.8" y="180" transform="rotate(-90 198.8 180)">5</text>
<text x="223.7" y="176.6" transform="rotate(-90 223.7 176.6)">1</text>
<text x="70.8" y="183.5" transform="rotate(-90 70.8 183.5)">6</text>
<text x="72.6" y="183.5" transform="rotate(-90 72.6 183.5)">4</text>
<text x="74.3" y="183.5" transform="rotate(-90 74.3 183.5)">3</text>
<text x="76.1" y="183.5" transform="rotate(-90 76.1 183.5)">1</text>
<text x="156.1" y="185.4" transform="rotate(-90 156.1 185.4)">1</text>
<text x="161.5" y="182.8">1</text>
<text x="172" y="182.8">2</text>
<text x="223.7" y="185.3" transform="rotate(-90 223.7 185.3)">2</text>
<text x="89.5" y="190.4">LB_ANT</text>
<text x="156.1" y="194.2" transform="rotate(-90 156.1 194.2)">2</text>
<text x="228.2" y="195.1">Title</text>
<text x="235.3" y="196.8">F1 MAIN</text>
<text x="228.2" y="200.4">Size</text>
<text x="229.9" y="202.2">A3</text>
<text x="235.3" y="200.4">Document Number</text>
<text x="235.3" y="202.2">&lt;Doc&gt;</text>
<text x="286.8" y="200.4">Rev</text>
<text x="288.6" y="202.2">P0</text>
<text x="228.2" y="205.7">Date:</text>
<text x="237.4" y="205.7">Monday, July 06, 2020</text>
<text x="263.7" y="205.7">Sheet</text>
<text x="272.6" y="205.7">4</text>
<text x="277.9" y="205.7">of</text>
<text x="283.3" y="205.7">72</text>
</g>
<g font-size="1.6" fill="#000080">
<text x="120.9" y="15.1">3nH</text>
<text x="120.9" y="17.4">±0.1nH</text>
<text x="124.5" y="12.1">L0315</text>
<text x="140.5" y="15.6">C0303</text>
<text x="140.5" y="17.4">15pF</text>
<text x="165.4" y="17.4">C0315</text>
<text x="236.5" y="12.1">J0301</text>
<text x="249" y="16.5">L0306</text>
<text x="120.9" y="19.7">0201</text>
<text x="140.5" y="22.8">0201</text>
<text x="140.5" y="21">50V</text>
<text x="140.5" y="19.2">5%</text>
<text x="165.4" y="19.2">10pF</text>
<text x="165.4" y="22.8">50V</text>
<text x="165.4" y="21">5%</text>
<text x="172.7" y="22.8">5%</text>
<text x="173" y="19.2">C0314</text>
<text x="173.2" y="21">15pF</text>
<text x="249" y="21">1.2nH</text>
<text x="249" y="23.3">±0.1nH</text>
<text x="14.1" y="29.1">J0304</text>
<text x="67.8" y="29.1">FL0702</text>
<text x="110.3" y="26.3">C0348</text>
<text x="110.3" y="28.1">10pF</text>
<text x="110.3" y="29.9">5%</text>
<text x="128.9" y="28.1">S0307</text>
<text x="135.2" y="28.1">QM11022</text>
<text x="165.4" y="24.5">0201</text>
<text x="174.3" y="26.3">0201</text>
<text x="174.5" y="24.5">50V</text>
<text x="193.8" y="26.3">S0300</text>
<text x="223.7" y="26.3">818002131</text>
<text x="249" y="25.6">0201</text>
<text x="263.2" y="24.5">C0360</text>
<text x="263.2" y="26.3">NM</text>
<text x="263.2" y="28.1">0201</text>
<text x="7.3" y="31.3">MM8030-2610B</text>
<text x="46.3" y="34.3">L0304</text>
<text x="96.1" y="33.4">C0724</text>
<text x="97.8" y="35.2">±0.1nH</text>
<text x="103.2" y="33.4">1.8nH</text>
<text x="104.9" y="35.2">0201</text>
<text x="110.3" y="33.4">0201</text>
<text x="110.3" y="31.6">50V</text>
<text x="46.3" y="38.8">1.8nH</text>
<text x="46.3" y="41.1">±0.1nH</text>
<text x="158.3" y="38.8">0.6nH</text>
<text x="158.3" y="41.1">±0.1nH</text>
<text x="163.6" y="40.5">L0301</text>
<text x="232.1" y="37.9">C0345</text>
<text x="232.1" y="39.6">1.3nH±0.1nH</text>
<text x="233" y="41.4">0201</text>
<text x="257.8" y="39.6">FL0302</text>
<text x="39.2" y="44.1">L0305</text>
<text x="39.2" y="45.9">NM</text>
<text x="39.2" y="47.6">0201</text>
<text x="46.3" y="43.4">0201</text>
<text x="60.5" y="44.1">C0310</text>
<text x="60.5" y="45.9">NM</text>
<text x="60.5" y="47.6">0201</text>
<text x="65.8" y="47.6">FI 168L2200G9-T</text>
<text x="101.4" y="42.3">L0706</text>
<text x="101.4" y="44.1">NM</text>
<text x="101.4" y="45.9">0201</text>
<text x="152.9" y="44.1">C0316</text>
<text x="152.9" y="45.9">NM</text>
<text x="152.9" y="47.6">0201</text>
<text x="158.3" y="43.4">0201</text>
<text x="232.2" y="47.6">L0313</text>
<text x="231.2" y="51.2">0201</text>
<text x="232.2" y="49.8">NM</text>
<text x="236" y="49.4">C0346</text>
<text x="238.3" y="51.6">NM</text>
<text x="238.3" y="53">0201</text>
<text x="158.3" y="58.3">0.6nH</text>
<text x="193.8" y="54.8">QM11022</text>
<text x="257.8" y="54">DP2520-R0822MQT/LF</text>
<text x="265" y="59.2">C0328</text>
<text x="152.9" y="61.9">C0317</text>
<text x="152.9" y="63.6">NM</text>
<text x="152.9" y="65.4">0201</text>
<text x="158.3" y="60.6">±0.1nH</text>
<text x="158.3" y="62.9">0201</text>
<text x="165.4" y="60.1">L0302</text>
<text x="265" y="66.5">1.3nH</text>
<text x="265" y="68.8">±0.1nH</text>
<text x="265" y="71.1">0201</text>
<text x="153.5" y="81.4">C0308</text>
<text x="153.7" y="83.2">100nF</text>
<text x="142.3" y="88.5">C0309</text>
<text x="153.1" y="85">+/-10%</text>
<text x="154.7" y="88.5">0201</text>
<text x="154.9" y="86.8">6.3V</text>
<text x="142.3" y="90.3">100pF</text>
<text x="142.3" y="95.7">0201</text>
<text x="142.3" y="93.9">25V</text>
<text x="142.3" y="92.1">5%</text>
<text x="160.9" y="90.3">S0309</text>
<text x="167.2" y="90.3">QM11022</text>
<text x="194.7" y="113.4">L0307</text>
<text x="193.8" y="117">±0.1nH</text>
<text x="194.7" y="115.2">0.6nH</text>
<text x="195.6" y="118.8">0201</text>
<text x="126.3" y="134.8">L0316</text>
<text x="126.3" y="136.5">3nH</text>
<text x="126.3" y="138.3">±0.1nH</text>
<text x="126.3" y="140.1">0201</text>
<text x="149.9" y="141.9">C0347</text>
<text x="150.1" y="143.7">10pF</text>
<text x="187.3" y="143.7">C0318</text>
<text x="108.7" y="149">5%</text>
<text x="109" y="145.4">C0304</text>
<text x="109.2" y="147.2">15pF</text>
<text x="151.2" y="149">0201</text>
<text x="151.9" y="147.2">50V</text>
<text x="152.4" y="145.4">5%</text>
<text x="186.9" y="147.2">5%</text>
<text x="187.4" y="145.4">15pF</text>
<text x="188.7" y="149">50V</text>
<text x="110.3" y="152.5">0201</text>
<text x="110.4" y="150.8">50V</text>
<text x="115.8" y="154.3">QM11022</text>
<text x="118.1" y="152.5">S0308</text>
<text x="188.5" y="150.8">0201</text>
<text x="190.5" y="154.3">QM11022</text>
<text x="199" y="154.3">S0301</text>
<text x="217.5" y="152.5">C0319</text>
<text x="217.7" y="154.3">10pF</text>
<text x="32" y="156.1">J0302</text>
<text x="46.3" y="160.5">L0351</text>
<text x="67.6" y="157.9">FL0303</text>
<text x="67.6" y="159.7">FI168L082943-T</text>
<text x="85.4" y="160.5">C0313</text>
<text x="163.6" y="160.5">L0303</text>
<text x="218.7" y="159.7">0201</text>
<text x="219.5" y="157.9">50V</text>
<text x="220" y="156.1">5%</text>
<text x="46.3" y="165">1.2nH</text>
<text x="46.3" y="167.3">±0.1nH</text>
<text x="85.4" y="167.8">1nH</text>
<text x="163.6" y="165">0.6nH</text>
<text x="163.6" y="167.3">±0.1nH</text>
<text x="36.5" y="170.3">L0353</text>
<text x="37.4" y="173.9">0201</text>
<text x="38.4" y="172.1">NM</text>
<text x="46.3" y="169.6">0201</text>
<text x="62.3" y="169.4">C0307</text>
<text x="62.3" y="171.2">NM</text>
<text x="62.3" y="173">0201</text>
<text x="85.4" y="170.2">±0.1nH</text>
<text x="85.4" y="172.5">0201</text>
<text x="102.4" y="168.6">L0300</text>
<text x="102.4" y="170.7">NM</text>
<text x="158.3" y="168.6">C0320</text>
<text x="158.3" y="170.3">NM</text>
<text x="158.3" y="172.1">0201</text>
<text x="163.6" y="169.6">0201</text>
<text x="233" y="168.6">C0305</text>
<text x="233" y="170.3">2.2nH±0.1nH</text>
<text x="233" y="172.1">0201</text>
<text x="23.2" y="179.2">818002131</text>
<text x="97.8" y="178.3">0201</text>
<text x="225.8" y="179.2">C0306</text>
<text x="163.6" y="180.1">L0309</text>
<text x="163.6" y="184.6">0.6nH</text>
<text x="225.8" y="181">NM</text>
<text x="225.8" y="182.8">0201</text>
<text x="158.3" y="188.1">C0321</text>
<text x="158.3" y="189.9">NM</text>
<text x="158.3" y="191.7">0201</text>
<text x="163.6" y="186.9">±0.1nH</text>
<text x="163.6" y="189.2">0201</text>
</g>
<g font-size="1.6" fill="#000040">
<text x="144.6" y="14.6">SDR_GRFC3</text>
<text x="89.5" y="23.5">SDR_GRFC3</text>
<text x="156.5" y="32.4">RF_MHB_DPDT_TX</text>
<text x="177.8" y="71.5">RF_MHB_DPDT_RX</text>
<text x="121.5" y="85.7">SDR_GRFC5</text>
<text x="172.5" y="139">SDR_GRFC4</text>
<text x="233" y="149.7">SDR_GRFC4</text>
<text x="172.5" y="155">RF_LB_DPDT_TX</text>
<text x="170.7" y="199.5">RF_LB_DPDT_RX</text>
</g>
<g font-size="1.6" fill="#004080">
<text x="230.3" y="20.3">GND4</text>
<text x="236" y="20.3">SIG.</text>
<text x="235.5" y="24" transform="rotate(-90 235.5 24)">GND2GND1</text>
<text x="125.4" y="32.7">CTL</text>
<text x="134.1" y="32.8" transform="rotate(-90 134.1 32.8)">VDD</text>
<text x="136" y="32.7">GND</text>
<text x="180.5" y="32.7">CTL</text>
<text x="189.2" y="32.8" transform="rotate(-90 189.2 32.8)">VDD</text>
<text x="191.2" y="32.7">GND</text>
<text x="20.5" y="38.1">OUT</text>
<text x="25.7" y="41.8" transform="rotate(-90 25.7 41.8)">GND</text>
<text x="25.7" y="36.5" transform="rotate(-90 25.7 36.5)">GND</text>
<text x="27.8" y="38.1">IN</text>
<text x="68.5" y="38.1">I/O1</text>
<text x="83.2" y="38.1">I/O2</text>
<text x="125.4" y="38.1">RF4</text>
<text x="136.6" y="38.1">RF3</text>
<text x="180.5" y="38.1">RF4</text>
<text x="191.7" y="38.1">RF3</text>
<text x="79" y="43.6" transform="rotate(-90 79 43.6)">GND</text>
<text x="125.4" y="43.4">GND</text>
<text x="136" y="43.4">GND</text>
<text x="180.5" y="43.4">GND</text>
<text x="191.2" y="43.4">GND</text>
<text x="258.7" y="43.4">Hi-Band</text>
<text x="258.7" y="46.9">Lo-Band</text>
<text x="267.6" y="43.4">GND</text>
<text x="267.6" y="45.2">GND</text>
<text x="267.6" y="46.9">GND</text>
<text x="125.4" y="48.7">RF2</text>
<text x="134.1" y="50.7" transform="rotate(-90 134.1 50.7)">GND</text>
<text x="136.6" y="48.7">RF1</text>
<text x="180.5" y="48.7">RF2</text>
<text x="189.2" y="50.7" transform="rotate(-90 189.2 50.7)">GND</text>
<text x="191.7" y="48.7">RF1</text>
<text x="258.7" y="50.5">Common</text>
<text x="267.6" y="48.7">GND</text>
<text x="267.6" y="50.5">GND</text>
<text x="157.4" y="95">CTL</text>
<text x="166.1" y="95" transform="rotate(-90 166.1 95)">VDD</text>
<text x="168" y="95">GND</text>
<text x="157.4" y="100.3">RF4</text>
<text x="168.6" y="100.3">RF3</text>
<text x="157.4" y="105.6">GND</text>
<text x="168" y="105.6">GND</text>
<text x="157.4" y="111">RF2</text>
<text x="166.1" y="112.9" transform="rotate(-90 166.1 112.9)">GND</text>
<text x="168.6" y="111">RF1</text>
<text x="118.3" y="159">GND</text>
<text x="125.2" y="159" transform="rotate(-90 125.2 159)">VDD</text>
<text x="129.5" y="159">CTL</text>
<text x="193" y="159">GND</text>
<text x="199.9" y="159" transform="rotate(-90 199.9 159)">VDD</text>
<text x="204.1" y="159">CTL</text>
<text x="25.8" y="164.3">GND4</text>
<text x="31.5" y="164.3">SIG.</text>
<text x="118.3" y="164.3">RF3</text>
<text x="129.5" y="164.3">RF4</text>
<text x="193" y="164.3">RF3</text>
<text x="204.1" y="164.3">RF4</text>
<text x="31" y="168" transform="rotate(-90 31 168)">GND2GND1</text>
<text x="118.3" y="169.6">GND</text>
<text x="128.9" y="169.6">GND</text>
<text x="193" y="169.6">GND</text>
<text x="203.6" y="169.6">GND</text>
<text x="118.3" y="175">RF1</text>
<text x="125.2" y="176.9" transform="rotate(-90 125.2 176.9)">GND</text>
<text x="129.5" y="175">RF2</text>
<text x="193" y="175">RF1</text>
<text x="199.9" y="176.9" transform="rotate(-90 199.9 176.9)">GND</text>
<text x="204.1" y="175">RF2</text>
<text x="71.9" y="180.5" transform="rotate(-90 71.9 180.5)">GND I/O port2</text>
<text x="73.7" y="180.5" transform="rotate(-90 73.7 180.5)">GND</text>
<text x="75.5" y="180.5" transform="rotate(-90 75.5 180.5)">GND</text>
<text x="77.2" y="180.5" transform="rotate(-90 77.2 180.5)">GND I/O port1</text>
</g>
<g font-size="1.3">
<text x="30.8" y="1.3">5</text>
<text x="88.9" y="1.3">4</text>
<text x="147" y="1.3">3</text>
<text x="205" y="1.3">2</text>
<text x="263.1" y="1.3">1</text>
<text x=".5" y="28.4">D</text>
<text x="292.6" y="28.4">D</text>
<text x=".5" y="79.5">C</text>
<text x="292.6" y="79.5">C</text>
<text x=".5" y="130.6">B</text>
<text x="292.6" y="130.6">B</text>
<text x=".5" y="181.7">A</text>
<text x="292.6" y="181.7">A</text>
<text x="30.8" y="207.4">5</text>
<text x="88.9" y="207.4">4</text>
<text x="147" y="207.4">3</text>
<text x="205" y="207.4">2</text>
<text x="263.1" y="207.4">1</text>
</g>
</svg>
